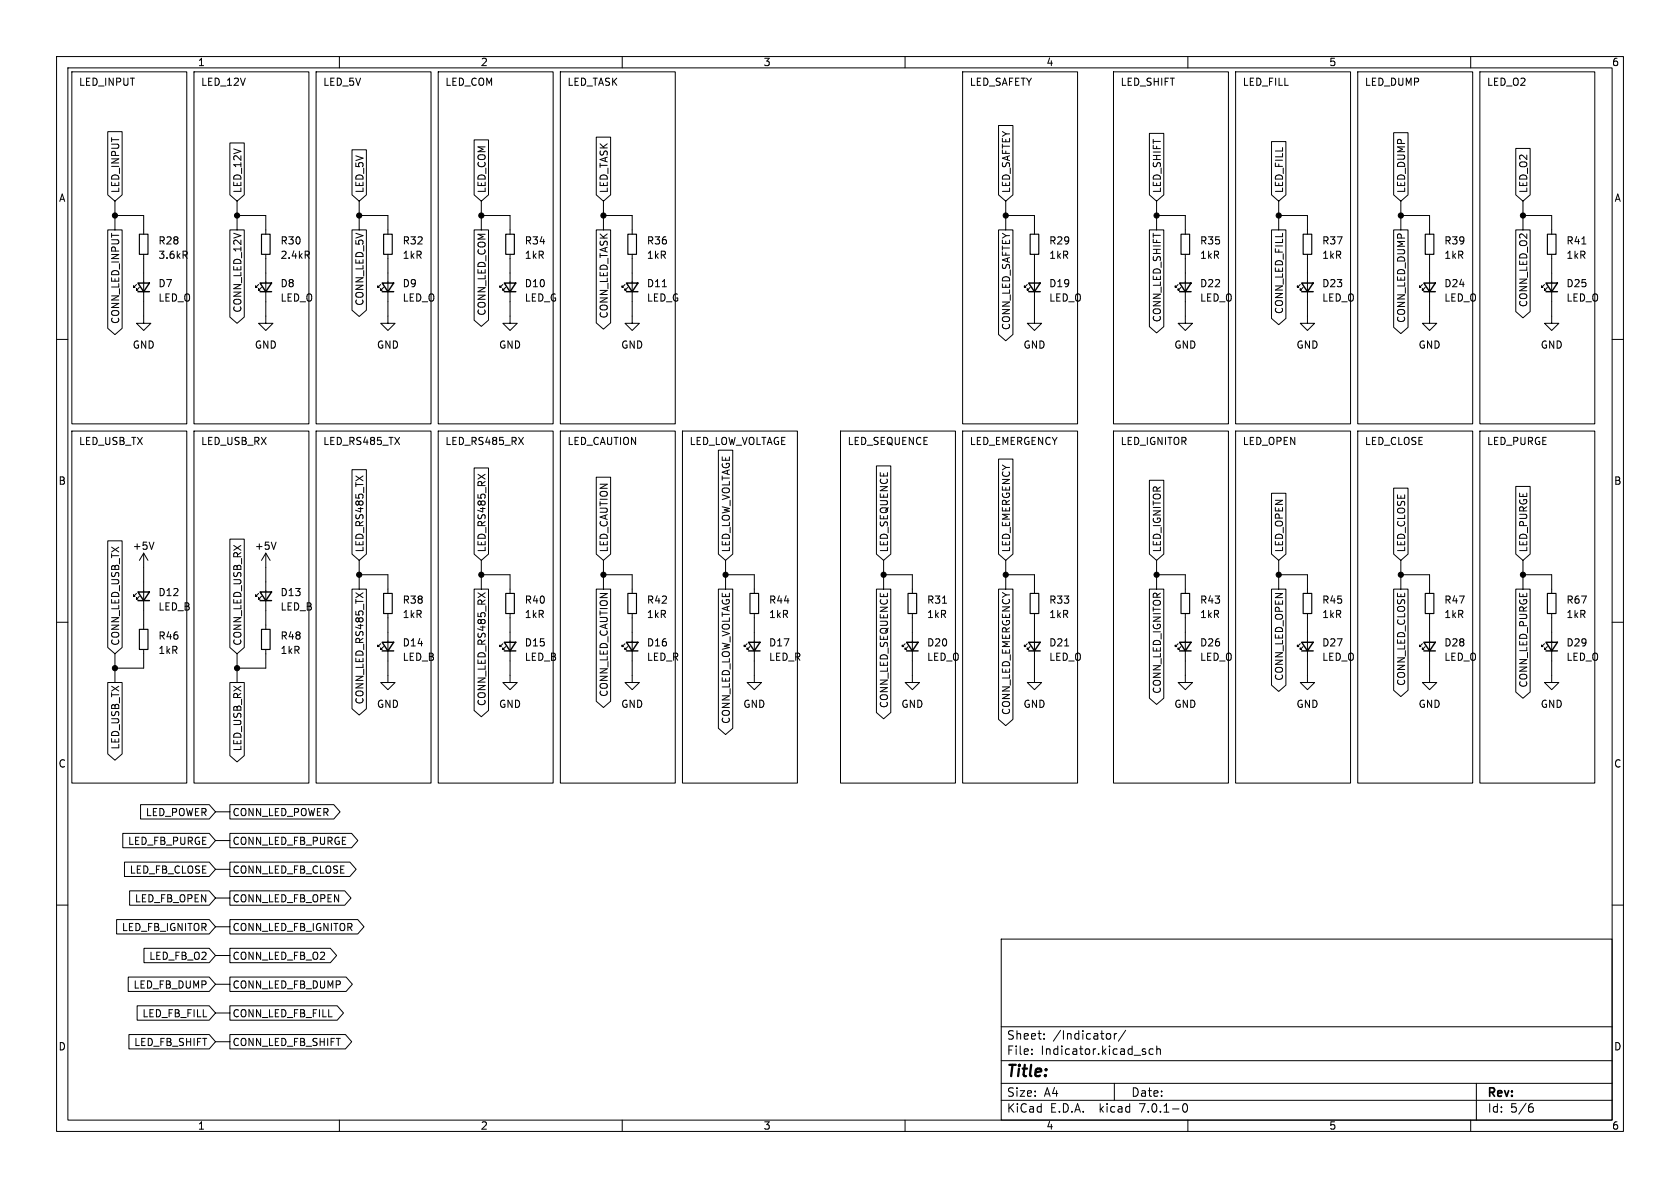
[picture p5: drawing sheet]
<svg xmlns="http://www.w3.org/2000/svg" width="297mm" height="210mm" viewBox="0 0 297 210" stroke-linecap="round" stroke-linejoin="round" font-family="sans-serif">
<g fill="none" stroke="#000" stroke-width=".18">
<path d="M10 10h277v190h-277zM12 12h273v186h-273zM12.7 12.7h20.3v62.2h-20.3zM34.3 12.7h20.3v62.2h-20.3zM55.9 12.7h20.3v62.2h-20.3zM60 10v2M77.5 12.7h20.3v62.2h-20.3zM99.1 12.7h20.3v62.2h-20.3zM110 10v2M160 10v2M170.2 12.7h20.3v62.2h-20.3zM196.8 12.7h20.4v62.2h-20.4z"/>
<path d="M210 10v2M218.4 12.7h20.4v62.2h-20.4zM240 12.7h20.3v62.2h-20.3zM260 10v2M261.6 12.7h20.3v62.2h-20.3zM19 23.3h2.6v11.1l-1.3 1.2-1.3-1.2zM20.3 38.1h5.1v3.3M20.3 35.6v5M40.6 25.3h2.6v9.1l-1.3 1.2-1.3-1.2zM41.9 38.1h5.1v3.3M41.9 35.6v5M62.2 26.5h2.6v7.9l-1.3 1.2-1.3-1.2z"/>
<path d="M63.5 38.1h5.1v3.3M63.5 35.6v5M83.8 24.7h2.6v9.7l-1.3 1.2-1.3-1.2zM85.1 38.1h5.1v3.3M85.1 35.6v5M105.4 24.2h2.6v10.2l-1.3 1.2-1.3-1.2zM106.7 38.1h5.1v3.3M106.7 35.6v5M176.5 22.2h2.6v12.2l-1.3 1.2-1.3-1.2zM177.8 38.1h5.1v3.3M177.8 35.6v5M203.2 23.6h2.5v10.8l-1.2 1.2-1.3-1.2z"/>
<path d="M204.5 38.1h5v3.3M204.5 35.6v5M224.8 25h2.5v9.4l-1.2 1.2-1.3-1.2zM226.1 38.1h5v3.3M226.1 35.6v5M246.4 23.5h2.5v10.9l-1.3 1.2-1.2-1.2zM247.6 38.1h5.1v3.3M247.6 35.6v5M268 26.2h2.5v8.2l-1.3 1.2-1.2-1.2zM269.2 38.1h5.1v3.3M269.2 35.6v5M10 60h2"/>
<path d="M19 40.6h2.6v17.4l-1.3 1.2-1.3-1.2zM24.1 50.3l-.5 .5v-.3v.3h.3M24.6 50.8l-.5 .5v-.2v.2h.3M25.4 45v12.2h1.3l-1.3 1.2-1.3-1.2h1.3M40.6 40.6h2.6v15.4l-1.3 1.2-1.3-1.2zM45.7 50.3l-.5 .5v-.3v.3h.3M46.2 50.8l-.5 .5v-.2v.2h.3M47 45v12.2h1.3l-1.3 1.2-1.3-1.2h1.3M62.2 40.6h2.6v14.2l-1.3 1.1-1.3-1.1zM67.3 50.3l-.5 .5v-.3v.3h.3M67.8 50.8l-.5 .5v-.2v.2h.3M68.6 45v12.2h1.2l-1.2 1.2-1.3-1.2h1.3"/>
<path d="M83.8 40.6h2.6v16l-1.3 1.1-1.3-1.1zM88.9 50.3l-.5 .5v-.3v.3h.2M89.4 50.8l-.5 .5v-.2v.2h.3M90.2 45v12.2h1.2l-1.2 1.2-1.3-1.2h1.3M105.4 40.6h2.6v16.5l-1.3 1.1-1.3-1.1zM110.5 50.3l-.5 .5v-.3v.3h.2M111 50.8l-.5 .5v-.2v.2h.2M111.8 45v12.2h1.2l-1.2 1.2-1.3-1.2h1.3M176.5 40.6h2.6v18.5l-1.3 1.1-1.3-1.1zM181.6 50.3l-.5 .5v-.3v.3h.3M182.1 50.8l-.5 .5v-.2v.2h.3M182.9 45v12.2h1.2l-1.2 1.2-1.3-1.2h1.3"/>
<path d="M203.2 40.6h2.5v17.1l-1.2 1.2-1.3-1.2zM208.3 50.3l-.5 .5v-.3v.3h.2M208.8 50.8l-.5 .5v-.2v.2h.2M209.5 45v12.2h1.3l-1.3 1.2-1.2-1.2h1.2M224.8 40.6h2.5v15.7l-1.2 1.1-1.3-1.1zM229.9 50.3l-.5 .5v-.3v.3h.2M230.4 50.8l-.5 .5v-.2v.2h.2M231.1 45v12.2h1.3l-1.3 1.2-1.2-1.2h1.2M246.4 40.6h2.5v17.3l-1.3 1.1-1.2-1.1zM251.5 50.3l-.5 .5v-.3v.3h.2M252 50.8l-.5 .5v-.2v.2h.2M252.7 45v12.2h1.3l-1.3 1.2-1.2-1.2h1.2"/>
<path d="M268 40.6h2.5v14.5l-1.3 1.1-1.2-1.1zM273 50.3l-.5 .5v-.3v.3h.3M273.6 50.8l-.6 .5v-.2v.2h.3M274.3 45v12.2h1.3l-1.3 1.2-1.3-1.2h1.3M285 60h2M12.7 76.2h20.3v62.2h-20.3zM34.3 76.2h20.3v62.2h-20.3zM55.9 76.2h20.3v62.2h-20.3zM77.5 76.2h20.3v62.2h-20.3zM99.1 76.2h20.3v62.2h-20.3zM120.6 76.2h20.4v62.2h-20.4zM127 79.6h2.5v18.3l-1.2 1.2-1.3-1.2z"/>
<path d="M148.6 76.2h20.3v62.2h-20.3zM170.2 76.2h20.3v62.2h-20.3zM196.8 76.2h20.4v62.2h-20.4zM218.4 76.2h20.4v62.2h-20.4zM240 76.2h20.3v62.2h-20.3zM261.6 76.2h20.3v62.2h-20.3zM19 95.6h2.6v18.9l-1.3 1.1-1.3-1.1zM25.4 97.8l-.8 1.3M25.4 97.8v13.5M25.4 97.8l.8 1.3M27.2 95.8l-.4 1.3M40.6 95.3h2.6v19.2l-1.3 1.1-1.3-1.1z"/>
<path d="M47 97.8v13.5M47 97.8l-.8 1.3M47 97.8l.8 1.3M48.8 95.8l-.4 1.3M62.2 83h2.6v14.9l-1.3 1.2-1.3-1.2zM63.5 99.1v5M83.8 82.7h2.6v15.2l-1.3 1.2-1.3-1.2zM85.1 99.1v5M105.4 84.4h2.6v13.5l-1.3 1.2-1.3-1.2zM106.7 99.1v5M128.3 99.1v5M154.9 82.4h2.6v15.5l-1.3 1.2-1.3-1.2z"/>
<path d="M156.2 99.1v5M176.5 81.2h2.6v16.7l-1.3 1.2-1.3-1.2zM177.8 99.1v5M203.2 84.9h2.5v13l-1.2 1.2-1.3-1.2zM204.5 99.1v5M224.8 87.2h2.5v10.7l-1.2 1.2-1.3-1.2zM226.1 99.1v5M246.4 86.3h2.5v11.6l-1.3 1.2-1.2-1.2zM247.6 99.1v5M268 86h2.5v11.9l-1.3 1.2-1.2-1.2zM269.2 99.1v5M10 110h2"/>
<path d="M20.3 115.6v5.1M24.1 104.9l-.5 .5v-.2v.2h.3M24.6 105.4l-.5 .5v-.2v.2h.3M25.4 114.8v3.3h-5.1M41.9 115.6v5.1M45.7 104.9l-.5 .5v-.2v.2h.3M46.2 105.4l-.5 .5v-.2v.2h.3M47 114.8v3.3h-5.1M62.2 104.1h2.6v21.2l-1.3 1.1-1.3-1.1zM63.5 101.6h5.1v3.3M67.3 113.8l-.5 .5v-.3v.3h.3M67.8 114.3l-.5 .5v-.2v.2h.3"/>
<path d="M68.6 108.5v12.2h1.2l-1.2 1.2-1.3-1.2h1.3M83.8 104.1h2.6v21.5l-1.3 1.1-1.3-1.1zM84.5 104.8l1.3 .8M85.1 101.6h5.1v3.3M85.8 104.8l-1.3 .8M88.9 113.8l-.5 .5v-.3v.3h.2M89.4 114.3l-.5 .5v-.2v.2h.3M90.2 108.5v12.2h1.2l-1.2 1.2-1.3-1.2h1.3M105.4 104.1h2.6v19.9l-1.3 1.1-1.3-1.1zM106.7 101.6h5.1v3.3M110.5 113.8l-.5 .5v-.3v.3h.2M111 114.3l-.5 .5v-.2v.2h.2"/>
<path d="M111.8 108.5v12.2h1.2l-1.2 1.2-1.3-1.2h1.3M127 104.1h2.5v24.6l-1.2 1.1-1.3-1.1zM128.3 101.6h5v3.3M132.1 113.8l-.5 .5v-.3v.3h.2M132.6 114.3l-.5 .5v-.2v.2h.2M133.3 108.5v12.2h1.3l-1.3 1.2-1.2-1.2h1.2M154.9 104.1h2.6v21.9l-1.3 1.1-1.3-1.1zM156.2 101.6h5.1v3.3M160 113.8l-.5 .5v-.3v.3h.3M160.5 114.3l-.5 .5v-.2v.2h.3M161.3 108.5v12.2h1.3l-1.3 1.2-1.3-1.2h1.3M176.5 104.1h2.6v23.1l-1.3 1.1-1.3-1.1z"/>
<path d="M177.8 101.6h5.1v3.3M181.6 113.8l-.5 .5v-.3v.3h.3M182.1 114.3l-.5 .5v-.2v.2h.3M182.9 108.5v12.2h1.2l-1.2 1.2-1.3-1.2h1.3M203.2 104.1h2.5v19.3l-1.2 1.1-1.3-1.1zM204.5 101.6h5v3.3M208.3 113.8l-.5 .5v-.3v.3h.2M208.8 114.3l-.5 .5v-.2v.2h.2M209.5 108.5v12.2h1.3l-1.3 1.2-1.2-1.2h1.2M224.8 104.1h2.5v17l-1.2 1.1-1.3-1.1zM226.1 101.6h5v3.3M229.9 113.8l-.5 .5v-.3v.3h.2"/>
<path d="M230.4 114.3l-.5 .5v-.2v.2h.2M231.1 108.5v12.2h1.3l-1.3 1.2-1.2-1.2h1.2M246.4 104.1h2.5v17.9l-1.3 1.1-1.2-1.1zM247.6 101.6h5.1v3.3M251.5 113.8l-.5 .5v-.3v.3h.2M252 114.3l-.5 .5v-.2v.2h.2M252.7 108.5v12.2h1.3l-1.3 1.2-1.2-1.2h1.2M268 104.1h2.5v18.2l-1.3 1.1-1.2-1.1zM269.2 101.6h5.1v3.3M273 113.8l-.5 .5v-.3v.3h.3M273.6 114.3l-.6 .5v-.2v.2h.3M274.3 108.5v12.2h1.3l-1.3 1.2-1.3-1.2h1.3"/>
<path d="M285 110h2M19 120.7h2.6v12.6l-1.3 1.1-1.3-1.1zM40.6 120.7h2.6v12.9l-1.3 1.1-1.3-1.1zM10 160h2M21.7 147.3h15.3l1.1 1.3-1.1 1.3h-15.3zM22 152.4h15l1.1 1.3-1.1 1.2h-15zM22.9 157.5h14.1l1.1 1.3-1.1 1.2h-14.1zM24.8 142.2h12.2l1.1 1.3-1.1 1.3h-12.2zM38.1 143.5h2.5M38.1 148.6h2.5M38.1 158.8h2.5M38.1 153.7h2.5"/>
<path d="M40.6 142.2h18.4l1.1 1.3-1.1 1.3h-18.4zM40.6 152.4h21.3l1.1 1.3-1.1 1.2h-21.3zM40.6 157.5h20.3l1.2 1.3-1.2 1.2h-20.3zM40.6 147.3h21.6l1.1 1.3-1.1 1.3h-21.6zM285 160h2M20.6 162.6h16.4l1.1 1.2-1.1 1.3h-16.4zM22.7 172.7h14.3l1.1 1.3-1.1 1.3h-14.3zM24.2 177.8h12.8l1.1 1.3-1.1 1.2h-12.8zM25.5 167.6h11.5l1.1 1.3-1.1 1.3h-11.5zM38.1 163.8h2.5M38.1 168.9h2.5M38.1 179.1h2.5"/>
<path d="M38.1 174h2.5M40.6 172.7h20.6l1.1 1.3-1.1 1.3h-20.6zM40.6 177.8h19l1.1 1.3-1.1 1.2h-19zM40.6 167.6h17.8l1.1 1.3-1.1 1.3h-17.8zM40.6 162.6h22.6l1.2 1.2-1.2 1.3h-22.6zM177 166h108v32h-108zM22.8 182.9h14.2l1.1 1.3-1.1 1.2h-14.2zM38.1 184.2h2.5M40.6 182.9h20.5l1.1 1.3-1.1 1.2h-20.5zM60 198v2M110 198v2M160 198v2"/>
<path d="M177 194.5h108M177 191.5h108M177 187.5h108M177 181.5h108M182.4 186.3v.1M182.4 185.5v.1M184.6 183.6v.1M184.6 182.8v.1M196.1 182.7l.3 .3v.4l-.3 .3M197 182.7v1M197 191.5v3M197.4 182.7l-.3 .1-.1 .2"/>
<path d="M199 182.1l-1.3 2M202.4 185.9l.2 .2-.2 .3M202.4 185.4l.1 .1M203.9 185.5l-.5-.1-.3 .3v.4l.2 .2h.6M204.5 185.5l.2-.1 .4 .1v.9M204.5 184.9v1.5M209.2 195.2l.2-.1a.81 .81 0 0 1 .6 .6 .81 .81 0 0 1-.3 .8l-.1 .1a.81 .81 0 0 1-.4-1.4zM210 198v2M260 198v2M261 191.5v6.5M270.5 195.7h.4l.2 .3-.1 .5-.5 .1M270.9 195.1l-.4 .1"/>
</g>
<g fill="none" stroke="#000" stroke-width=".2">
<path d="M24.6 41.4h1.6v3.6h-1.6zM46.2 41.4h1.6v3.6h-1.6zM67.8 41.4h1.5v3.6h-1.5zM89.4 41.4h1.5v3.6h-1.5zM111 41.4h1.5v3.6h-1.5zM182.1 41.4h1.5v3.6h-1.5zM208.8 41.4h1.5v3.6h-1.5zM230.4 41.4h1.5v3.6h-1.5zM252 41.4h1.5v3.6h-1.5zM273.6 41.4h1.5v3.6h-1.5zM24.6 111.3h1.6v3.5h-1.6zM46.2 111.3h1.6v3.5h-1.6z"/>
<path d="M67.8 104.9h1.5v3.6h-1.5zM89.4 104.9h1.5v3.6h-1.5zM111 104.9h1.5v3.6h-1.5zM132.6 104.9h1.5v3.6h-1.5zM160.5 104.9h1.6v3.6h-1.6zM182.1 104.9h1.5v3.6h-1.5zM208.8 104.9h1.5v3.6h-1.5zM230.4 104.9h1.5v3.6h-1.5zM252 104.9h1.5v3.6h-1.5zM273.6 104.9h1.5v3.6h-1.5z"/>
</g>
<g fill="none" stroke="#000" stroke-width=".25">
<path d="M24.4 50h2l-1 1.6zM24.4 51.6h2M46 50h2l-1 1.6zM46 51.6h2M67.6 50h2l-1 1.6zM67.6 51.6h2M89.2 50h2l-1 1.6zM89.2 51.6h2M110.7 50h2.1l-1 1.6zM110.7 51.6h2.1M181.9 50h2l-1 1.6zM181.9 51.6h2"/>
<path d="M208.5 50h2.1l-1.1 1.6zM208.5 51.6h2.1M230.1 50h2.1l-1.1 1.6zM230.1 51.6h2.1M251.7 50h2l-1 1.6zM251.7 51.6h2M273.3 50h2l-1 1.6zM273.3 51.6h2M24.4 104.6h2l-1 1.6zM24.4 106.2h2M46 104.6h2l-1 1.6zM46 106.2h2"/>
<path d="M67.6 113.5h2l-1 1.6zM67.6 115.1h2M89.2 113.5h2l-1 1.6zM89.2 115.1h2M110.7 113.5h2.1l-1 1.6zM110.7 115.1h2.1M132.3 113.5h2.1l-1.1 1.6zM132.3 115.1h2.1M160.3 113.5h2l-1 1.6zM160.3 115.1h2M181.9 113.5h2l-1 1.6zM181.9 115.1h2"/>
<path d="M208.5 113.5h2.1l-1.1 1.6zM208.5 115.1h2.1M230.1 113.5h2.1l-1.1 1.6zM230.1 115.1h2.1M251.7 113.5h2l-1 1.6zM251.7 115.1h2M273.3 113.5h2l-1 1.6zM273.3 115.1h2"/>
</g>
<g fill="#000" stroke="#000" stroke-width=".18">
<circle cx="20.3" cy="38.1" r=".46"/>
<circle cx="41.9" cy="38.1" r=".46"/>
<circle cx="63.5" cy="38.1" r=".46"/>
<circle cx="85.1" cy="38.1" r=".46"/>
<circle cx="106.7" cy="38.1" r=".46"/>
<circle cx="177.8" cy="38.1" r=".46"/>
<circle cx="204.5" cy="38.1" r=".46"/>
<circle cx="226.1" cy="38.1" r=".46"/>
<circle cx="247.6" cy="38.1" r=".46"/>
<circle cx="269.2" cy="38.1" r=".46"/>
<circle cx="20.3" cy="118.1" r=".46"/>
<circle cx="41.9" cy="118.1" r=".46"/>
<circle cx="63.5" cy="101.6" r=".46"/>
<circle cx="85.1" cy="101.6" r=".46"/>
<circle cx="106.7" cy="101.6" r=".46"/>
<circle cx="128.3" cy="101.6" r=".46"/>
<circle cx="156.2" cy="101.6" r=".46"/>
<circle cx="177.8" cy="101.6" r=".46"/>
<circle cx="204.5" cy="101.6" r=".46"/>
<circle cx="226.1" cy="101.6" r=".46"/>
<circle cx="247.6" cy="101.6" r=".46"/>
<circle cx="269.2" cy="101.6" r=".46"/>
</g>
<text font-size="2.8" x="178" y="190.8">Title:</text>
<g font-size="2.1">
<text x="178" y="183.9">Sheet:</text>
<text x="186.2" y="183.9">/Indicator/</text>
<text x="178" y="186.6">File:</text>
<text x="184" y="186.6">Indicator.kicad_sch</text>
<text x="178" y="196.8">KiCad</text>
<text x="178" y="194">Size:</text>
<text x="184.6" y="194">A4</text>
<text x="185.7" y="196.8">E.D.A.</text>
<text x="194.4" y="196.8">kicad</text>
<text x="200" y="194">Date:</text>
<text x="201.5" y="196.8">7.0.1-0</text>
<text x="263" y="194.2">Rev:</text>
<text x="263" y="196.8">Id:</text>
<text x="267" y="196.8">5/6</text>
</g>
<g font-size="1.8">
<text x="35" y="11.8">1</text>
<text x="85" y="11.8">2</text>
<text x="135" y="11.8">3</text>
<text x="185" y="11.8">4</text>
<text x="235" y="11.8">5</text>
<text x="285" y="11.8">6</text>
<text x="14" y="15.2">LED_INPUT</text>
<text x="35.6" y="15.2">LED_12V</text>
<text x="57.1" y="15.2">LED_5V</text>
<text x="78.7" y="15.2">LED_COM</text>
<text x="100.3" y="15.2">LED_TASK</text>
<text x="171.4" y="15.2">LED_SAFETY</text>
<text x="198.1" y="15.2">LED_SHIFT</text>
<text x="219.7" y="15.2">LED_FILL</text>
<text x="241.3" y="15.2">LED_DUMP</text>
<text x="262.9" y="15.2">LED_O2</text>
<text x="10.4" y="35.8">A</text>
<text x="21.2" y="34.1" transform="rotate(-90 21.2 34.1)">LED_INPUT</text>
<text x="42.8" y="34.1" transform="rotate(-90 42.8 34.1)">LED_12V</text>
<text x="64.4" y="34.1" transform="rotate(-90 64.4 34.1)">LED_5V</text>
<text x="86" y="34.1" transform="rotate(-90 86 34.1)">LED_COM</text>
<text x="107.6" y="34.1" transform="rotate(-90 107.6 34.1)">LED_TASK</text>
<text x="178.7" y="34.1" transform="rotate(-90 178.7 34.1)">LED_SAFTEY</text>
<text x="205.4" y="34.1" transform="rotate(-90 205.4 34.1)">LED_SHIFT</text>
<text x="227" y="34.1" transform="rotate(-90 227 34.1)">LED_FILL</text>
<text x="248.6" y="34.1" transform="rotate(-90 248.6 34.1)">LED_DUMP</text>
<text x="270.2" y="34.1" transform="rotate(-90 270.2 34.1)">LED_O2</text>
<text x="285.4" y="35.8">A</text>
<text x="27.9" y="43.4">R28</text>
<text x="27.9" y="45.9">3.6kR</text>
<text x="49.5" y="43.4">R30</text>
<text x="49.5" y="45.9">2.4kR</text>
<text x="71.1" y="43.4">R32</text>
<text x="71.1" y="45.9">1kR</text>
<text x="92.7" y="43.4">R34</text>
<text x="92.7" y="45.9">1kR</text>
<text x="114.3" y="43.4">R36</text>
<text x="114.3" y="45.9">1kR</text>
<text x="185.4" y="43.4">R29</text>
<text x="185.4" y="45.9">1kR</text>
<text x="212.1" y="43.4">R35</text>
<text x="212.1" y="45.9">1kR</text>
<text x="233.7" y="43.4">R37</text>
<text x="233.7" y="45.9">1kR</text>
<text x="255.3" y="43.4">R39</text>
<text x="255.3" y="45.9">1kR</text>
<text x="276.9" y="43.4">R41</text>
<text x="276.9" y="45.9">1kR</text>
<text x="27.9" y="50.9">D7</text>
<text x="27.9" y="53.5">LED_O</text>
<text x="49.5" y="50.9">D8</text>
<text x="49.5" y="53.5">LED_O</text>
<text x="71.1" y="50.9">D9</text>
<text x="71.1" y="53.5">LED_O</text>
<text x="92.7" y="50.9">D10</text>
<text x="92.7" y="53.5">LED_G</text>
<text x="114.3" y="50.9">D11</text>
<text x="114.3" y="53.5">LED_G</text>
<text x="185.4" y="50.9">D19</text>
<text x="185.4" y="53.5">LED_O</text>
<text x="212.1" y="50.9">D22</text>
<text x="212.1" y="53.5">LED_O</text>
<text x="233.7" y="50.9">D23</text>
<text x="233.7" y="53.5">LED_O</text>
<text x="255.3" y="50.9">D24</text>
<text x="255.3" y="53.5">LED_O</text>
<text x="276.9" y="50.9">D25</text>
<text x="276.9" y="53.5">LED_O</text>
<text x="21.2" y="57.4" transform="rotate(-90 21.2 57.4)">CONN_LED_INPUT</text>
<text x="42.8" y="55.4" transform="rotate(-90 42.8 55.4)">CONN_LED_12V</text>
<text x="64.4" y="54.2" transform="rotate(-90 64.4 54.2)">CONN_LED_5V</text>
<text x="86" y="55.9" transform="rotate(-90 86 55.9)">CONN_LED_COM</text>
<text x="107.6" y="56.4" transform="rotate(-90 107.6 56.4)">CONN_LED_TASK</text>
<text x="178.7" y="58.5" transform="rotate(-90 178.7 58.5)">CONN_LED_SAFTEY</text>
<text x="205.4" y="57.1" transform="rotate(-90 205.4 57.1)">CONN_LED_SHIFT</text>
<text x="227" y="55.6" transform="rotate(-90 227 55.6)">CONN_LED_FILL</text>
<text x="248.6" y="57.2" transform="rotate(-90 248.6 57.2)">CONN_LED_DUMP</text>
<text x="270.2" y="54.4" transform="rotate(-90 270.2 54.4)">CONN_LED_O2</text>
<text x="23.4" y="61.8">GND</text>
<text x="45" y="61.8">GND</text>
<text x="66.6" y="61.8">GND</text>
<text x="88.2" y="61.8">GND</text>
<text x="109.8" y="61.8">GND</text>
<text x="180.9" y="61.8">GND</text>
<text x="207.6" y="61.8">GND</text>
<text x="229.1" y="61.8">GND</text>
<text x="250.7" y="61.8">GND</text>
<text x="272.3" y="61.8">GND</text>
<text x="14" y="78.7">LED_USB_TX</text>
<text x="35.6" y="78.7">LED_USB_RX</text>
<text x="57.1" y="78.7">LED_RS485_TX</text>
<text x="78.7" y="78.7">LED_RS485_RX</text>
<text x="100.3" y="78.7">LED_CAUTION</text>
<text x="121.9" y="78.7">LED_LOW_VOLTAGE</text>
<text x="149.9" y="78.7">LED_SEQUENCE</text>
<text x="171.4" y="78.7">LED_EMERGENCY</text>
<text x="198.1" y="78.7">LED_IGNITOR</text>
<text x="219.7" y="78.7">LED_OPEN</text>
<text x="241.3" y="78.7">LED_CLOSE</text>
<text x="262.9" y="78.7">LED_PURGE</text>
<text x="10.3" y="85.8">B</text>
<text x="285.3" y="85.8">B</text>
<text x="23.4" y="97.3">+5V</text>
<text x="45" y="97.3">+5V</text>
<text x="64.4" y="97.6" transform="rotate(-90 64.4 97.6)">LED_RS485_TX</text>
<text x="86" y="97.6" transform="rotate(-90 86 97.6)">LED_RS485_RX</text>
<text x="107.6" y="97.6" transform="rotate(-90 107.6 97.6)">LED_CAUTION</text>
<text x="129.2" y="97.6" transform="rotate(-90 129.2 97.6)">LED_LOW_VOLTAGE</text>
<text x="157.1" y="97.6" transform="rotate(-90 157.1 97.6)">LED_SEQUENCE</text>
<text x="178.7" y="97.6" transform="rotate(-90 178.7 97.6)">LED_EMERGENCY</text>
<text x="205.4" y="97.6" transform="rotate(-90 205.4 97.6)">LED_IGNITOR</text>
<text x="227" y="97.6" transform="rotate(-90 227 97.6)">LED_OPEN</text>
<text x="248.6" y="97.6" transform="rotate(-90 248.6 97.6)">LED_CLOSE</text>
<text x="270.2" y="97.6" transform="rotate(-90 270.2 97.6)">LED_PURGE</text>
<text x="27.9" y="105.5">D12</text>
<text x="49.5" y="105.5">D13</text>
<text x="71.1" y="106.9">R38</text>
<text x="92.7" y="106.9">R40</text>
<text x="114.3" y="106.9">R42</text>
<text x="135.9" y="106.9">R44</text>
<text x="163.8" y="106.9">R31</text>
<text x="185.4" y="106.9">R33</text>
<text x="212.1" y="106.9">R43</text>
<text x="233.7" y="106.9">R45</text>
<text x="255.3" y="106.9">R47</text>
<text x="276.9" y="106.9">R67</text>
<text x="27.9" y="108.1">LED_B</text>
<text x="27.9" y="113.2">R46</text>
<text x="49.5" y="108.1">LED_B</text>
<text x="49.5" y="113.2">R48</text>
<text x="71.1" y="109.4">1kR</text>
<text x="92.7" y="109.4">1kR</text>
<text x="114.3" y="109.4">1kR</text>
<text x="135.9" y="109.4">1kR</text>
<text x="163.8" y="109.4">1kR</text>
<text x="185.4" y="109.4">1kR</text>
<text x="212.1" y="109.4">1kR</text>
<text x="233.7" y="109.4">1kR</text>
<text x="255.3" y="109.4">1kR</text>
<text x="276.9" y="109.4">1kR</text>
<text x="21.2" y="114.1" transform="rotate(-90 21.2 114.1)">CONN_LED_USB_TX</text>
<text x="27.9" y="115.8">1kR</text>
<text x="42.8" y="114.1" transform="rotate(-90 42.8 114.1)">CONN_LED_USB_RX</text>
<text x="49.5" y="115.8">1kR</text>
<text x="71.1" y="114.4">D14</text>
<text x="71.1" y="117">LED_B</text>
<text x="92.7" y="114.4">D15</text>
<text x="92.7" y="117">LED_B</text>
<text x="114.3" y="114.4">D16</text>
<text x="114.3" y="117">LED_R</text>
<text x="135.9" y="114.4">D17</text>
<text x="135.9" y="117">LED_R</text>
<text x="163.8" y="114.4">D20</text>
<text x="163.8" y="117">LED_O</text>
<text x="185.4" y="114.4">D21</text>
<text x="185.4" y="117">LED_O</text>
<text x="212.1" y="114.4">D26</text>
<text x="212.1" y="117">LED_O</text>
<text x="233.7" y="114.4">D27</text>
<text x="233.7" y="117">LED_O</text>
<text x="255.3" y="114.4">D28</text>
<text x="255.3" y="117">LED_O</text>
<text x="276.9" y="114.4">D29</text>
<text x="276.9" y="117">LED_O</text>
<text x="64.4" y="124.6" transform="rotate(-90 64.4 124.6)">CONN_LED_RS485_TX</text>
<text x="66.6" y="125.3">GND</text>
<text x="86" y="124.9" transform="rotate(-90 86 124.9)">CONN_LED_RS485_RX</text>
<text x="88.2" y="125.3">GND</text>
<text x="107.6" y="123.3" transform="rotate(-90 107.6 123.3)">CONN_LED_CAUTION</text>
<text x="109.8" y="125.3">GND</text>
<text x="131.4" y="125.3">GND</text>
<text x="157.1" y="125.3" transform="rotate(-90 157.1 125.3)">CONN_LED_SEQUENCE</text>
<text x="159.3" y="125.3">GND</text>
<text x="180.9" y="125.3">GND</text>
<text x="205.4" y="122.8" transform="rotate(-90 205.4 122.8)">CONN_LED_IGNITOR</text>
<text x="207.6" y="125.3">GND</text>
<text x="227" y="120.5" transform="rotate(-90 227 120.5)">CONN_LED_OPEN</text>
<text x="229.1" y="125.3">GND</text>
<text x="248.6" y="121.4" transform="rotate(-90 248.6 121.4)">CONN_LED_CLOSE</text>
<text x="250.7" y="125.3">GND</text>
<text x="270.2" y="121.7" transform="rotate(-90 270.2 121.7)">CONN_LED_PURGE</text>
<text x="272.3" y="125.3">GND</text>
<text x="129.2" y="128.1" transform="rotate(-90 129.2 128.1)">CONN_LED_LOW_VOLTAGE</text>
<text x="178.7" y="126.5" transform="rotate(-90 178.7 126.5)">CONN_LED_EMERGENCY</text>
<text x="10.3" y="135.8">C</text>
<text x="21.2" y="132.6" transform="rotate(-90 21.2 132.6)">LED_USB_TX</text>
<text x="42.8" y="132.9" transform="rotate(-90 42.8 132.9)">LED_USB_RX</text>
<text x="285.3" y="135.8">C</text>
<text x="22.5" y="149.5">LED_FB_PURGE</text>
<text x="25.7" y="144.4">LED_POWER</text>
<text x="41.1" y="144.4">CONN_LED_POWER</text>
<text x="41.1" y="149.5">CONN_LED_FB_PURGE</text>
<text x="22.8" y="154.6">LED_FB_CLOSE</text>
<text x="41.1" y="154.6">CONN_LED_FB_CLOSE</text>
<text x="23.7" y="159.7">LED_FB_OPEN</text>
<text x="41.1" y="159.7">CONN_LED_FB_OPEN</text>
<text x="21.4" y="164.7">LED_FB_IGNITOR</text>
<text x="41.1" y="164.7">CONN_LED_FB_IGNITOR</text>
<text x="26.3" y="169.8">LED_FB_O2</text>
<text x="41.1" y="169.8">CONN_LED_FB_O2</text>
<text x="23.5" y="174.9">LED_FB_DUMP</text>
<text x="25.1" y="180">LED_FB_FILL</text>
<text x="41.1" y="174.9">CONN_LED_FB_DUMP</text>
<text x="41.1" y="180">CONN_LED_FB_FILL</text>
<text x="10.3" y="185.8">D</text>
<text x="23.6" y="185.1">LED_FB_SHIFT</text>
<text x="41.1" y="185.1">CONN_LED_FB_SHIFT</text>
<text x="285.3" y="185.8">D</text>
<text x="35" y="199.8">1</text>
<text x="85" y="199.8">2</text>
<text x="135" y="199.8">3</text>
<text x="185" y="199.8">4</text>
<text x="235" y="199.8">5</text>
<text x="285" y="199.8">6</text>
</g>
</svg>
